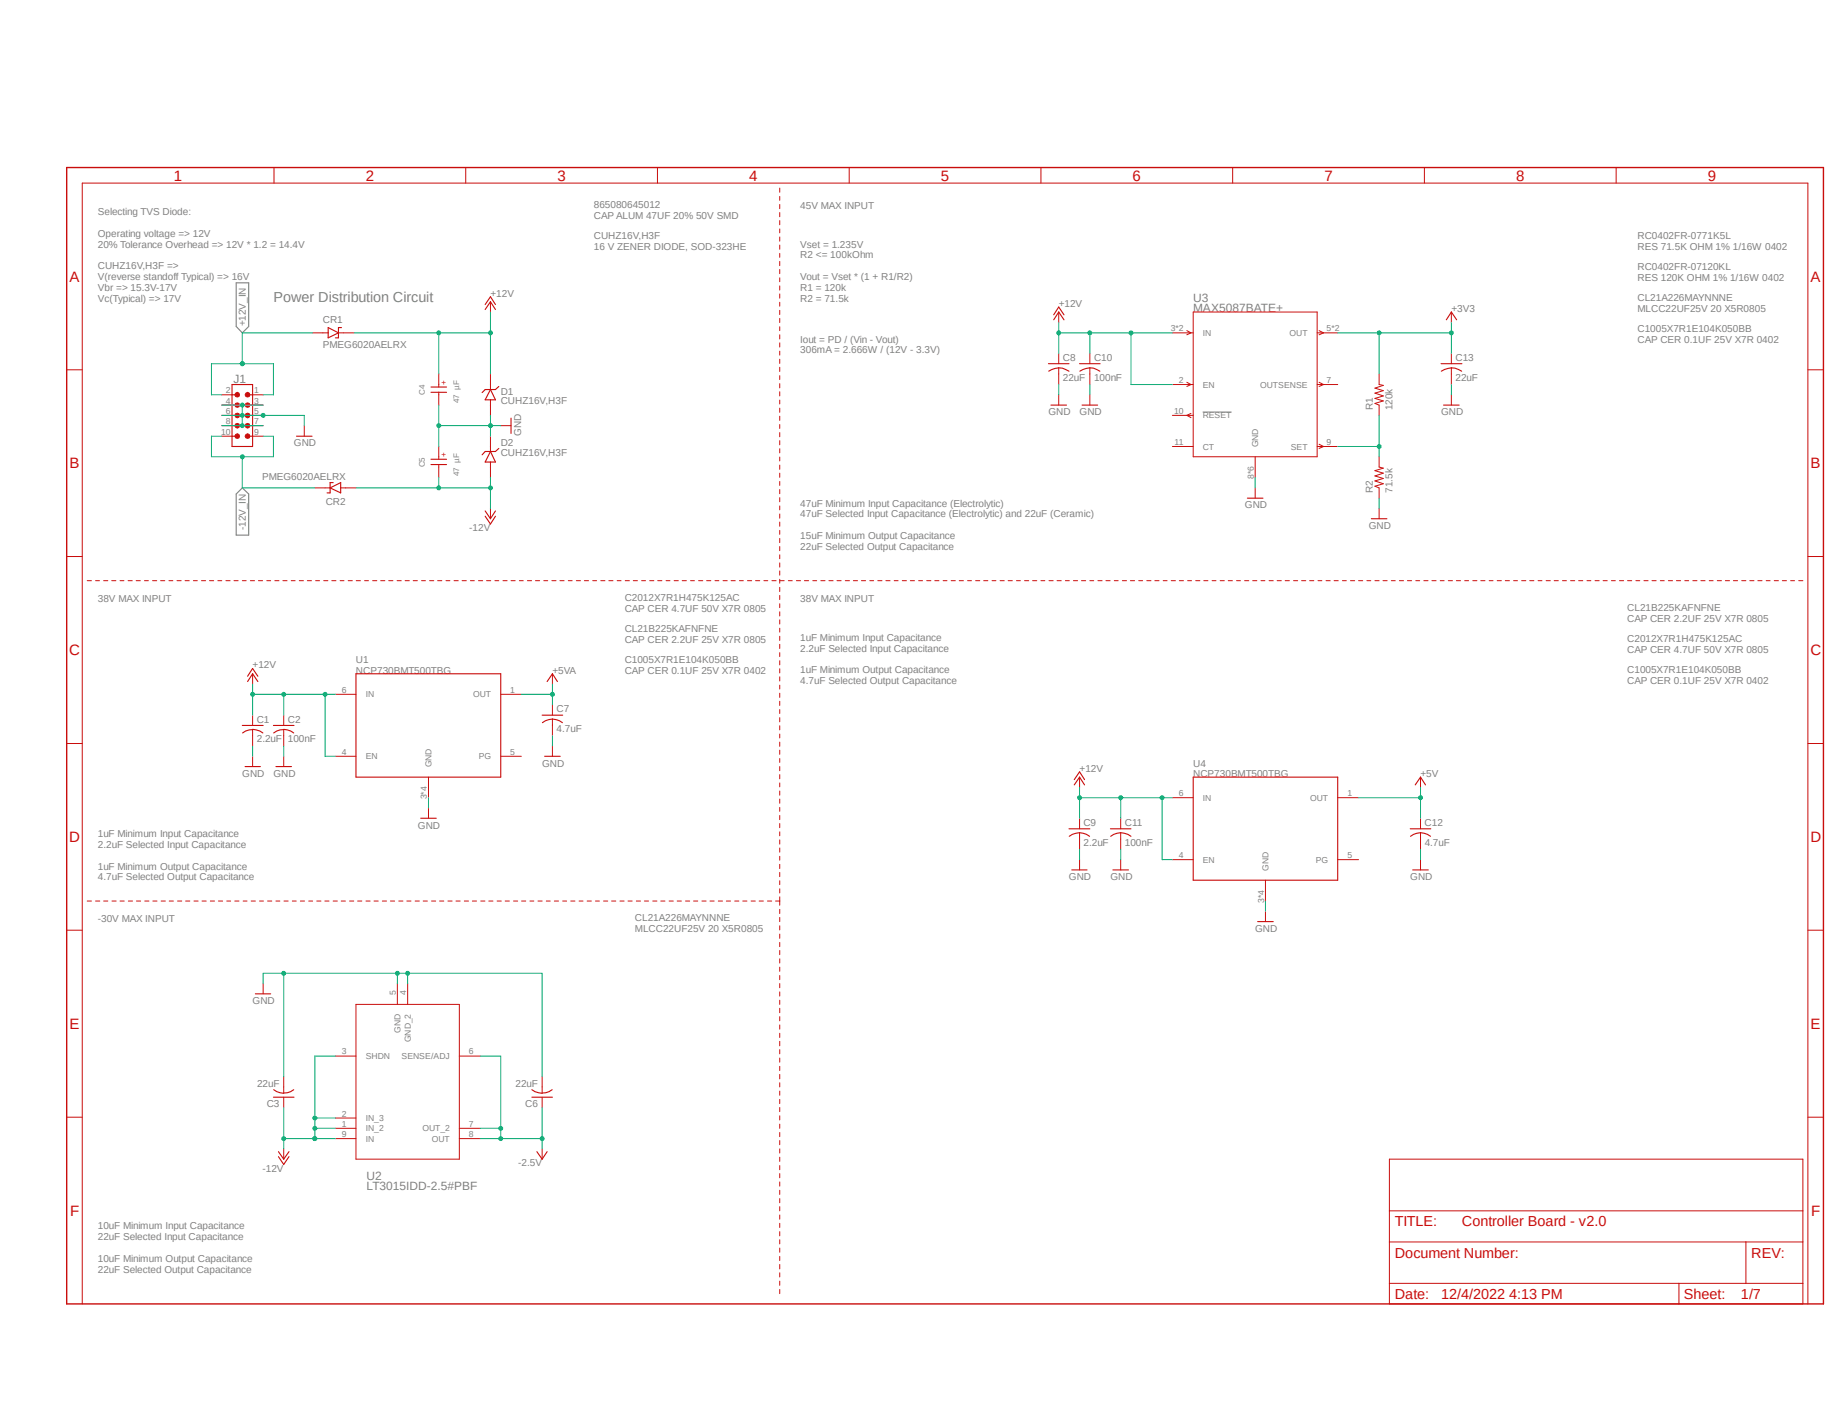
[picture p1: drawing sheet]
<svg xmlns="http://www.w3.org/2000/svg" width="279mm" height="216mm" viewBox="0 0 279 216" stroke-linecap="round" stroke-linejoin="round" font-family="sans-serif">
<path d="M9.8 25.3l268.2 173.8M278 25.3l-268.2 173.8" fill="none" stroke="#fff" stroke-width=".15"/>
<path d="M183.2 62.8h4.4" fill="none" stroke="#808080" stroke-width=".15"/>
<path d="M36 43.1h1.9v6.6l-1 1-.9-1zM36.9 74.3l1 1v6.2h-1.9v-6.2z" fill="none" stroke="#808080" stroke-width=".17"/>
<g fill="none" stroke="#c90d0c" stroke-width=".15">
<path d="M118.8 28.7v.6M118.8 29.9v.6M118.8 31.2v.6M118.8 32.4v.6M118.8 33.6v.6M118.8 34.9v.6M118.8 36.1v.6M118.8 37.3v.7M118.8 38.6v.6M118.8 39.8v.7M118.8 41.1v.6M118.8 42.3v.6"/>
<path d="M118.8 43.6v.6M118.8 44.8v.6M118.8 46.1v.6M118.8 47.3v.6M118.8 48.5v.6M118.8 49.8v.6M118.8 51v.6M118.8 52.2v.7M118.8 53.5v.6M118.8 54.7v.7M118.8 56v.6M118.8 57.2v.6"/>
<path d="M118.8 58.5v.6M118.8 59.7v.6M33.8 60.2h1.5M33.8 61.7h1.5M33.8 63.3h1.5M33.8 64.9h1.5M33.8 66.5h1.5M38.5 60.2h1.6M38.5 61.7h1.6M38.5 63.3h1.6M38.5 64.9h1.6M38.5 66.5h1.6"/>
<path d="M118.8 61v.6M118.8 62.2v.6M118.8 63.4v.7M118.8 64.7v.6M118.8 65.9v.6M118.8 67.1v.7M118.8 68.4v.6M118.8 69.6v.6M118.8 70.9v.6M118.8 72.1v.6M118.8 73.4v.6M118.8 74.6v.6"/>
<path d="M118.8 75.8v.7M118.8 77.1v.6M118.8 78.3v.7M118.8 79.5v.7M13.3 88.5h.6M14.6 88.5h.6M15.8 88.5h.6M17 88.5h.7M18.3 88.5h.6M19.5 88.5h.7M20.7 88.5h.7M22 88.5h.6"/>
<path d="M23.2 88.5h.7M24.5 88.5h.6M25.7 88.5h.6M27 88.5h.6M28.2 88.5h.6M29.5 88.5h.6M30.7 88.5h.6M31.9 88.5h.7M33.2 88.5h.6M34.4 88.5h.7M35.6 88.5h.7M36.9 88.5h.6"/>
<path d="M38.1 88.5h.7M39.4 88.5h.6M40.6 88.5h.6M41.9 88.5h.6M43.1 88.5h.6M44.4 88.5h.6M45.6 88.5h.6M46.8 88.5h.7M48.1 88.5h.6M49.3 88.5h.7M50.5 88.5h.7M51.8 88.5h.6"/>
<path d="M53 88.5h.7M54.3 88.5h.6M55.5 88.5h.6M56.8 88.5h.6M58 88.5h.6M59.2 88.5h.7M60.5 88.5h.6M61.7 88.5h.7M62.9 88.5h.7M64.2 88.5h.6M65.4 88.5h.7M66.7 88.5h.6"/>
<path d="M67.9 88.5h.6M69.2 88.5h.6M70.4 88.5h.6M71.7 88.5h.6M72.9 88.5h.6M74.1 88.5h.7M75.4 88.5h.6M76.6 88.5h.7M77.9 88.5h.6M79.1 88.5h.6M80.3 88.5h.7M81.6 88.5h.6"/>
<path d="M82.8 88.5h.6M84.1 88.5h.6M85.3 88.5h.6M86.6 88.5h.6M87.8 88.5h.6M89 88.5h.7M90.3 88.5h.6M91.5 88.5h.7M92.8 88.5h.6M94 88.5h.6M95.2 88.5h.7M96.5 88.5h.6"/>
<path d="M97.7 88.5h.6M99 88.5h.6M100.2 88.5h.6M101.5 88.5h.6M102.7 88.5h.6M103.9 88.5h.7M105.2 88.5h.6M106.4 88.5h.7M107.7 88.5h.6M108.9 88.5h.6M110.2 88.5h.6M111.4 88.5h.6"/>
<path d="M112.6 88.5h.6M113.9 88.5h.6M115.1 88.5h.6M116.4 88.5h.6M117.6 88.5h.6M118.8 80.8v.6M118.8 82v.7M118.8 83.3v.6M118.8 84.5v.6M118.8 85.8v.6M118.8 87v.6M118.8 88.3v.6"/>
<path d="M118.8 89.5v.6M118.8 90.7v.7M118.8 92v.6M118.8 93.2v.7M118.8 94.4v.7M118.8 95.7v.6M118.8 96.9v.7M118.8 98.2v.6M118.8 99.4v.6M118.8 88.5h.7M120.1 88.5h.6M121.3 88.5h.7"/>
<path d="M122.6 88.5h.6M123.8 88.5h.6M125.1 88.5h.6M126.3 88.5h.6M127.5 88.5h.6M128.8 88.5h.6M130 88.5h.6M131.2 88.5h.7M132.5 88.5h.6M133.7 88.5h.7M135 88.5h.6M136.2 88.5h.6"/>
<path d="M137.5 88.5h.6M138.7 88.5h.6M140 88.5h.5M141.2 88.5h.6M142.4 88.5h.6M143.7 88.5h.6M144.9 88.5h.6M146.1 88.5h.7M147.4 88.5h.6M148.6 88.5h.7M149.9 88.5h.6M151.1 88.5h.6"/>
<path d="M152.4 88.5h.6M153.6 88.5h.6M154.9 88.5h.5M156.1 88.5h.6M157.3 88.5h.6M158.6 88.5h.6M159.8 88.5h.6M161 88.5h.7M162.3 88.5h.6M163.5 88.5h.7M164.8 88.5h.6M166 88.5h.6"/>
<path d="M167.3 88.5h.6M168.5 88.5h.6M169.8 88.5h.5M171 88.5h.6M172.2 88.5h.6M173.5 88.5h.6M174.7 88.5h.6M175.9 88.5h.7M177.2 88.5h.6M178.4 88.5h.7M179.7 88.5h.6M180.9 88.5h.6"/>
<path d="M182.2 88.5h.6M183.4 88.5h.6M184.7 88.5h.6M185.9 88.5h.6M187.1 88.5h.6M188.4 88.5h.6M189.6 88.5h.6M190.8 88.5h.7M192.1 88.5h.6M193.3 88.5h.7M194.6 88.5h.6M195.8 88.5h.6"/>
<path d="M197.1 88.5h.6M198.3 88.5h.6M199.5 88.5h.7M200.8 88.5h.6M202 88.5h.6M203.2 88.5h.7M204.5 88.5h.6M205.7 88.5h.7M207 88.5h.6M208.2 88.5h.6M209.5 88.5h.6M210.7 88.5h.6"/>
<path d="M212 88.5h.6M213.2 88.5h.6M214.4 88.5h.7M215.7 88.5h.6M216.9 88.5h.7M218.1 88.5h.7M219.4 88.5h.6M220.6 88.5h.7M221.9 88.5h.6M223.1 88.5h.6M224.4 88.5h.6M225.6 88.5h.6"/>
<path d="M226.9 88.5h.6M228.1 88.5h.6M229.3 88.5h.7M230.6 88.5h.6M231.8 88.5h.7M233 88.5h.7M234.3 88.5h.6M235.5 88.5h.7M236.8 88.5h.6M238 88.5h.6M239.3 88.5h.6M240.5 88.5h.6"/>
<path d="M241.8 88.5h.6M243 88.5h.6M244.2 88.5h.7M245.5 88.5h.6M246.7 88.5h.7M247.9 88.5h.7M249.2 88.5h.6M250.4 88.5h.7M251.7 88.5h.6M252.9 88.5h.6M254.2 88.5h.6M255.4 88.5h.6"/>
<path d="M256.7 88.5h.6M257.9 88.5h.6M259.1 88.5h.7M260.4 88.5h.6M261.6 88.5h.7M262.8 88.5h.7M264.1 88.5h.6M265.3 88.5h.7M266.6 88.5h.6M267.8 88.5h.6M269.1 88.5h.6M270.3 88.5h.6"/>
<path d="M271.5 88.5h.7M272.8 88.5h.6M274 88.5h.7M118.8 100.7v.6M118.8 101.9v.6M118.8 103.1v.7M118.8 104.4v.6M118.8 105.6v.7M118.8 106.8v.7M118.8 108.1v.6M118.8 109.3v.7M118.8 110.6v.6"/>
<path d="M118.8 111.8v.6M118.8 113.1v.6M118.8 114.3v.6M118.8 115.6v.6M118.8 116.8v.6M118.8 118v.7M118.8 119.3v.6M13.3 137.3h.6M14.6 137.3h.6M15.8 137.3h.6M17.1 137.3h.6M18.3 137.3h.6"/>
<path d="M19.6 137.3h.6M20.8 137.3h.6M22.1 137.3h.6M23.3 137.3h.6M24.6 137.3h.6M25.8 137.3h.6M27.1 137.3h.6M28.3 137.3h.6M29.5 137.3h.7M30.8 137.3h.6M32 137.3h.7M33.3 137.3h.6"/>
<path d="M34.5 137.3h.6M35.8 137.3h.6M37 137.3h.6M38.3 137.3h.6M39.5 137.3h.6M40.8 137.3h.6M42 137.3h.6M43.3 137.3h.6M44.5 137.3h.6M45.8 137.3h.6M47 137.3h.6M48.3 137.3h.6"/>
<path d="M49.5 137.3h.6M50.8 137.3h.6M52 137.3h.6M53.3 137.3h.6M54.5 137.3h.6M55.8 137.3h.6M57 137.3h.6M58.3 137.3h.6M59.5 137.3h.6M60.7 137.3h.7M62 137.3h.6M63.2 137.3h.7"/>
<path d="M64.5 137.3h.6M65.7 137.3h.7M67 137.3h.6M68.2 137.3h.7M69.5 137.3h.6M70.7 137.3h.7M72 137.3h.6M73.2 137.3h.7M74.5 137.3h.6M75.7 137.3h.7M77 137.3h.6M78.2 137.3h.7"/>
<path d="M79.5 137.3h.6M80.7 137.3h.6M82 137.3h.6M83.2 137.3h.6M84.5 137.3h.6M85.7 137.3h.6M87 137.3h.6M88.2 137.3h.6M89.5 137.3h.6M90.7 137.3h.6M91.9 137.3h.7M93.2 137.3h.6"/>
<path d="M94.4 137.3h.7M95.7 137.3h.6M96.9 137.3h.7M98.2 137.3h.6M99.4 137.3h.7M100.7 137.3h.6M101.9 137.3h.7M103.2 137.3h.6M104.4 137.3h.7M105.7 137.3h.6M106.9 137.3h.7M108.2 137.3h.6"/>
<path d="M109.4 137.3h.7M110.7 137.3h.6M111.9 137.3h.7M113.2 137.3h.6M114.4 137.3h.7M115.7 137.3h.6M116.9 137.3h.7M118.2 137.3h.6M118.8 120.5v.7M118.8 121.8v.6M118.8 123v.6M118.8 124.2v.7"/>
<path d="M118.8 125.5v.6M118.8 126.7v.6M118.8 128v.6M118.8 129.2v.6M118.8 130.5v.6M118.8 131.7v.6M118.8 132.9v.7M118.8 134.2v.6M118.8 135.4v.7M118.8 136.7v1.2M118.8 138.6v.6M118.8 139.8v.6"/>
<path d="M118.8 141.1v.6M118.8 142.3v.7M118.8 143.6v.6M118.8 144.8v.7M118.8 146.1v.6M118.8 147.4v.6M118.8 148.6v.7M118.8 149.9v.6M118.8 151.1v.7M118.8 152.4v.6M118.8 153.6v.7M118.8 154.9v.6"/>
<path d="M118.8 156.2v.6M118.8 157.4v.7M118.8 158.7v.6M118.8 159.9v.7M118.8 161.2v.6M118.8 162.5v.6M118.8 163.7v.7M118.8 165v.6M118.8 166.2v.7M118.8 167.5v.6M118.8 168.7v.7M118.8 170v.6"/>
<path d="M118.8 171.3v.6M118.8 172.6v.6M118.8 173.8v.6M118.8 175v.7M118.8 176.3v.7M118.8 177.6v.6M118.8 178.8v.7M118.8 180.1v.6M118.8 181.4v.6M118.8 182.6v.7M118.8 183.9v.6M118.8 185.1v.7"/>
<path d="M118.8 186.4v.6M118.8 187.7v.6M118.8 188.9v.6M118.8 190.2v.6M118.8 191.4v.7M118.8 192.7v.6M118.8 193.9v.7M118.8 195.2v.6M118.8 196.5v.6"/>
</g>
<path d="M35.3 58.6h3.2v9.4h-3.2zM35.3 60.2h.9M35.3 61.7h.9M35.3 63.3h.9M35.3 64.9h.9M35.3 66.5h.9M37.7 60.2h.8M37.7 61.7h.8M37.7 63.3h.8M37.7 64.9h.8M37.7 66.5h.8" fill="none" stroke="#c90d0c" stroke-width=".17"/>
<circle cx="37.7" cy="60.1" r=".37" fill="#c90d0c"/>
<circle cx="37.7" cy="60.1" r=".37" fill="none" stroke="#c90d0c" stroke-width=".15"/>
<circle cx="36.1" cy="60.1" r=".37" fill="#c90d0c"/>
<circle cx="36.1" cy="60.1" r=".37" fill="none" stroke="#c90d0c" stroke-width=".15"/>
<circle cx="37.7" cy="61.7" r=".36" fill="#c90d0c"/>
<circle cx="37.7" cy="61.7" r=".36" fill="none" stroke="#c90d0c" stroke-width=".15"/>
<circle cx="36.1" cy="61.7" r=".36" fill="#c90d0c"/>
<circle cx="36.1" cy="61.7" r=".36" fill="none" stroke="#c90d0c" stroke-width=".15"/>
<circle cx="37.7" cy="63.3" r=".36" fill="#c90d0c"/>
<circle cx="37.7" cy="63.3" r=".36" fill="none" stroke="#c90d0c" stroke-width=".15"/>
<circle cx="36.1" cy="63.3" r=".36" fill="#c90d0c"/>
<circle cx="36.1" cy="63.3" r=".36" fill="none" stroke="#c90d0c" stroke-width=".15"/>
<circle cx="37.7" cy="64.9" r=".36" fill="#c90d0c"/>
<circle cx="37.7" cy="64.9" r=".36" fill="none" stroke="#c90d0c" stroke-width=".15"/>
<circle cx="36.1" cy="64.9" r=".36" fill="#c90d0c"/>
<circle cx="36.1" cy="64.9" r=".36" fill="none" stroke="#c90d0c" stroke-width=".15"/>
<circle cx="37.7" cy="66.5" r=".37" fill="#c90d0c"/>
<circle cx="37.7" cy="66.5" r=".37" fill="none" stroke="#c90d0c" stroke-width=".15"/>
<circle cx="36.1" cy="66.5" r=".37" fill="#c90d0c"/>
<g fill="none" stroke="#c90d0c" stroke-width=".15">
<path d="M41.7 25.5v2.4M71 25.5v2.4M100.2 25.5v2.4M129.4 25.5v2.4M158.6 25.5v2.4M187.8 25.5v2.4M217 25.5v2.4M246.2 25.5v2.4M10.2 56.3h2.3M47.6 50.7h2.4M51.6 50.7h2.3M66.8 57v2"/>
<path d="M66.8 59.7v2M74.7 46v1.5M74.7 57v2.4M161.3 47.5v1.6M161.3 53.8v1.6M161.3 56v2.6M166 53.8v1.6M166 56v2.6M178.6 58.6h3.2M178.6 50.7h3.2M180.8 58.3l.6 .3-.6 .3M180.8 50.4l.6 .3-.6 .3"/>
<path d="M181.8 47.5h18.9v22.1h-18.9zM200.7 58.6h3.1M200.7 50.7h3.1M201 50.4l.6 .3-.6 .3M201 58.3l.6 .3-.6 .3M210.1 57v1.6l.6 .1-1.2 .4 1.2 .4-1.2 .4 1.2 .4-1.2 .4 1.2 .4-1.2 .4 .6 .2v1.6M221.1 47.5v1.6M221.1 53.8v1.6M221.1 56v2.6M275.4 56.3h2.4M46.4 64.9v1.6M48 74.3h2.3"/>
<path d="M51.9 74.3h2.3M66.8 68v2M66.8 70.8v1.9M74.7 60.9v2.4M74.7 66.5v2.3M74.7 70.4v2.3M74.7 77.5v1.5M76.3 64.9h1.6M161.3 60.2v1.5M166 60.2v1.5M178.6 68h3.2M178.6 63.3h3.2"/>
<path d="M181.4 63l-.6 .3 .6 .3M191.2 69.6v3.1M191.2 74.3v1.6M200.7 68h3.1M201 67.7l.6 .3-.6 .3M210.1 69.6v1.6l.6 .1-1.2 .4 1.2 .4-1.2 .4 1.2 .4-1.2 .4 1.2 .4-1.2 .4 .6 .2v1.6M210.1 77.5v1.5M221.1 60.2v1.5M10.2 84.8h2.3M275.4 84.8h2.4M10.2 113.3h2.3M38.5 102.7v1.5"/>
<path d="M38.5 109v1.5M38.5 111.2v2.5M38.5 115.2v1.6M43.2 109v1.5M43.2 111.2v2.5M43.2 115.2v1.6M51.1 115.2h3.1M51.1 105.8h3.1M65.3 118.4v3.1M76.3 115.2h3.1M76.3 105.8h3.1M84.2 102.7v1.5"/>
<path d="M84.2 107.4v1.6M84.2 109.6v2.5M84.2 113.7v1.5M164.5 118.4v1.6M216.4 118.4v1.6M275.4 113.3h2.4M65.3 123.1v1.6M164.5 124.7v1.6M164.5 126.9v2.5M164.5 131v1.5M170.7 124.7v1.6M170.7 126.9v2.5"/>
<path d="M170.7 131v1.5M178.6 131h3.2M178.6 121.5h3.2M192.8 134.1v3.2M192.8 138.9v1.5M203.8 131h3.2M203.8 121.5h3.2M216.4 124.7v1.6M216.4 126.9v2.5M216.4 131v1.5M10.2 141.7h2.3M40.1 149.9v1.5"/>
<path d="M54.2 153h15.8v23.6h-15.8zM60.5 149.9v3.1M62.1 149.9v3.1M275.4 141.7h2.4M10.2 170.2h2.3M43.2 164v2.5M43.2 167.2v1.6M43.2 175v1.6M51.1 171.9h3.1M51.1 170.3h3.1M51.1 160.9h3.1M51.1 173.5h3.1"/>
<path d="M70 171.9h3.2M70 160.9h3.2M70 173.5h3.2M82.6 164v2.5M82.6 167.2v1.6M82.6 175v1.6M211.7 176.6h63v22.1h-63zM275.4 170.2h2.4M12.5 198.7v-170.8h262.9v170.8M211.7 189.2h63M211.7 195.5h63M211.7 184.5h63"/>
<path d="M255.8 195.5v3.2M266 189.2v6.3"/>
<circle cx="36.1" cy="66.5" r=".37"/>
</g>
<g fill="none" stroke="#c90d0c" stroke-width=".17">
<path d="M50 49.9l1.6 .8-1.6 .8zM52 49.9h-.4v1.6h-.5M65.7 59h2.3M65.7 59.8h2.3M73.9 47.2l.8-1.2 .8 1.2M73.9 46.4l.8-1.2 .8 1.2M74.7 59.4l.8 1.5h-1.6zM76 58.9l-.5 .5h-1.6l-.5 .4M159.7 55.4h3.2M159.8 56.6a2.6 2.6 0 0 1 3.1 0M160.5 48.7l.8-1.2 .8 1.2M160.5 48l.8-1.2 .8 1.2"/>
<path d="M164.5 55.4h3.1M164.5 56.6a2.54 2.54 0 0 1 3.1 0M219.5 55.4h3.2M219.6 56.6a2.6 2.6 0 0 1 3.1 0M220.3 48.7l.8-1.2 .8 1.2M45.2 66.5h2.3M50.3 74.3l1.6-.8v1.6zM50.8 73.5h-.5v1.6h-.5M65.7 70h2.3M65.7 70.8h2.3M73.9 77.9l.8 1.1 .8-1.1M73.9 78.7l.8 1.1 .8-1.1"/>
<path d="M74.7 68.8l.8 1.6h-1.6zM76 68.3l-.5 .5h-1.6l-.5 .5M77.9 63.7v2.3M160.1 61.7h2.4M164.8 61.7h2.4M190 75.9h2.4M208.9 79h2.4M219.9 61.7h2.4M36.9 110.5h3.2M37.3 116.8h2.4M37.7 103.8l.8-1.1 .8 1.1M37.7 103l.8-1.1 .8 1.1"/>
<path d="M38.5 111.1l1.1 .3 .4 .3M38.5 111.2l-1.1 .2-.4 .3M41.7 110.5h3.1M42 116.8h2.4M43.2 111.1l1.1 .3 .4 .3M43.2 111.2l-1 .2-.5 .3M54.2 102.7h22.1v15.7h-22.1zM82.6 109h3.1M82.6 110.1a2.39 2.39 0 0 1 3.1 0M83 115.2h2.3M83.4 103.8l.8-1.1 .7 1.1M163.7 119.6l.8-1.2 .7 1.2"/>
<path d="M163.7 118.8l.8-1.2 .7 1.2M181.8 118.4h22v15.7h-22zM215.6 119.6l.8-1.2 .8 1.2M64.1 124.7h2.4M162.9 126.3h3.1M162.9 127.4a2.44 2.44 0 0 1 3.1 0M163.3 132.5h2.3M169.2 126.3h3.1M169.2 127.4a2.44 2.44 0 0 1 3.1 0M169.5 132.5h2.4M214.8 126.3h3.2M214.9 127.4a2.39 2.39 0 0 1 3 0"/>
<path d="M215.2 132.5h2.4M38.9 151.4h2.3M191.6 140.4h2.4M41.7 167.2h3.1M41.7 166l.5 .3 1 .3M42.4 175.5l.8 1.1 .8-1.1M42.4 176.2l.8 1.2 .8-1.2M44.7 166l-.9 .5h-.6M81 166l.5 .3 1.1 .3M81 167.2h3.2M81.8 175.5l.8 1.1 .8-1.1M84.1 166l-1 .5h-.5"/>
</g>
<path d="M10.2 25.5h267.6v173.2h-267.6z" fill="none" stroke="#c90d0c" stroke-width=".21"/>
<path d="M38.5 113.7v1.5M84.2 112.1v1.6M170.7 129.4v1.6M43.2 148.3v15.7M60.5 148.3h-20.4v1.6" fill="none" stroke="#0dab76" stroke-width=".15"/>
<circle cx="43.2" cy="148.3" r=".3" fill="#0dab76"/>
<g fill="none" stroke="#0dab76" stroke-width=".15">
<path d="M62.1 148.3h-1.6v1.6"/>
<circle cx="43.2" cy="148.3" r=".3"/>
</g>
<circle cx="60.5" cy="148.3" r=".3" fill="#0dab76"/>
<g fill="none" stroke="#0dab76" stroke-width=".15">
<path d="M62.1 149.9v-1.6h20.5v15.7"/>
<circle cx="60.5" cy="148.3" r=".3"/>
</g>
<circle cx="62.1" cy="148.3" r=".3" fill="#0dab76"/>
<g fill="none" stroke="#0dab76" stroke-width=".15">
<path d="M66.8 61.7v6.3M66.8 64.9h7.9M74.7 63.3v3.2"/>
<circle cx="62.1" cy="148.3" r=".3"/>
</g>
<circle cx="66.8" cy="64.9" r=".3" fill="#0dab76"/>
<circle cx="66.8" cy="64.9" r=".3" fill="none" stroke="#0dab76" stroke-width=".15"/>
<circle cx="74.7" cy="64.9" r=".3" fill="#0dab76"/>
<g fill="none" stroke="#0dab76" stroke-width=".15">
<path d="M161.3 58.6v1.6M221.1 58.6v1.6M33.8 63.3h6.3M33.8 61.7h6.3M36.9 61.7v1.6M74.7 64.9h1.6M191.2 72.7v1.6M210.1 75.9v1.6M43.2 113.7v1.5M65.3 121.5v1.6M164.5 129.4v1.6M192.8 137.3v1.6"/>
<path d="M216.4 129.4v1.6"/>
<circle cx="74.7" cy="64.9" r=".3"/>
</g>
<circle cx="36.9" cy="61.7" r=".3" fill="#0dab76"/>
<circle cx="36.9" cy="61.7" r=".3" fill="none" stroke="#0dab76" stroke-width=".15"/>
<circle cx="36.9" cy="63.3" r=".3" fill="#0dab76"/>
<g fill="none" stroke="#0dab76" stroke-width=".15">
<path d="M33.8 64.9h6.3M36.9 63.3v1.6"/>
<circle cx="36.9" cy="63.3" r=".3"/>
</g>
<circle cx="36.9" cy="64.9" r=".3" fill="#0dab76"/>
<g fill="none" stroke="#0dab76" stroke-width=".15">
<path d="M40.1 63.3h6.3"/>
<circle cx="36.9" cy="64.9" r=".3"/>
</g>
<circle cx="40.1" cy="63.3" r=".3" fill="#0dab76"/>
<g fill="none" stroke="#0dab76" stroke-width=".15">
<path d="M166 58.6v1.6M178.6 50.7h-6.3v7.9h6.3M46.4 63.3v1.6"/>
<circle cx="40.1" cy="63.3" r=".3"/>
</g>
<circle cx="172.3" cy="50.7" r=".3" fill="#0dab76"/>
<g fill="none" stroke="#0dab76" stroke-width=".15">
<path d="M161.3 50.7h4.7"/>
<circle cx="172.3" cy="50.7" r=".3"/>
</g>
<circle cx="161.3" cy="50.7" r=".3" fill="#0dab76"/>
<g fill="none" stroke="#0dab76" stroke-width=".15">
<path d="M161.3 49.1v4.7M172.3 50.7h-6.3v3.1"/>
<circle cx="161.3" cy="50.7" r=".3"/>
</g>
<circle cx="166" cy="50.7" r=".3" fill="#0dab76"/>
<g fill="none" stroke="#0dab76" stroke-width=".15">
<path d="M164.5 121.5v3.2"/>
<circle cx="166" cy="50.7" r=".3"/>
</g>
<circle cx="164.5" cy="121.5" r=".3" fill="#0dab76"/>
<g fill="none" stroke="#0dab76" stroke-width=".15">
<path d="M164.5 120v1.5h6.2v3.2"/>
<circle cx="164.5" cy="121.5" r=".3"/>
</g>
<circle cx="170.7" cy="121.5" r=".3" fill="#0dab76"/>
<g fill="none" stroke="#0dab76" stroke-width=".15">
<path d="M170.7 121.5h7.9M177 121.5v9.5h1.6"/>
<circle cx="170.7" cy="121.5" r=".3"/>
</g>
<circle cx="177" cy="121.5" r=".3" fill="#0dab76"/>
<g fill="none" stroke="#0dab76" stroke-width=".15">
<path d="M51.1 105.8h-1.6v9.4h1.6"/>
<circle cx="177" cy="121.5" r=".3"/>
</g>
<circle cx="49.5" cy="105.8" r=".3" fill="#0dab76"/>
<g fill="none" stroke="#0dab76" stroke-width=".15">
<path d="M49.5 105.8h-6.3v3.2"/>
<circle cx="49.5" cy="105.8" r=".3"/>
</g>
<circle cx="43.2" cy="105.8" r=".3" fill="#0dab76"/>
<g fill="none" stroke="#0dab76" stroke-width=".15">
<path d="M38.5 105.8h4.7"/>
<circle cx="43.2" cy="105.8" r=".3"/>
</g>
<circle cx="38.5" cy="105.8" r=".3" fill="#0dab76"/>
<g fill="none" stroke="#0dab76" stroke-width=".15">
<path d="M66.8 57v-6.3h7.9v6.3M38.5 104.2v4.8"/>
<circle cx="38.5" cy="105.8" r=".3"/>
</g>
<circle cx="66.8" cy="50.7" r=".3" fill="#0dab76"/>
<g fill="none" stroke="#0dab76" stroke-width=".15">
<path d="M53.9 50.7h12.9M74.7 47.5v3.2"/>
<circle cx="66.8" cy="50.7" r=".3"/>
</g>
<circle cx="74.7" cy="50.7" r=".3" fill="#0dab76"/>
<g fill="none" stroke="#0dab76" stroke-width=".15">
<path d="M43.2 168.8v4.7"/>
<circle cx="74.7" cy="50.7" r=".3"/>
</g>
<circle cx="43.2" cy="173.5" r=".3" fill="#0dab76"/>
<g fill="none" stroke="#0dab76" stroke-width=".15">
<path d="M43.2 173.5v1.5M51.1 160.9h-3.1v9.4h3.1"/>
<circle cx="43.2" cy="173.5" r=".3"/>
</g>
<circle cx="48" cy="170.3" r=".3" fill="#0dab76"/>
<g fill="none" stroke="#0dab76" stroke-width=".15">
<path d="M48 170.3v1.6h3.1"/>
<circle cx="48" cy="170.3" r=".3"/>
</g>
<circle cx="48" cy="171.9" r=".3" fill="#0dab76"/>
<g fill="none" stroke="#0dab76" stroke-width=".15">
<path d="M48 171.9v1.6h3.1"/>
<circle cx="48" cy="171.9" r=".3"/>
</g>
<circle cx="48" cy="173.5" r=".3" fill="#0dab76"/>
<circle cx="48" cy="173.5" r=".3" fill="none" stroke="#0dab76" stroke-width=".15"/>
<circle cx="48" cy="173.5" r=".3" fill="#0dab76"/>
<g fill="none" stroke="#0dab76" stroke-width=".15">
<path d="M66.8 72.7v1.6h7.9M74.7 72.7v4.8M43.2 173.5h4.8"/>
<circle cx="48" cy="173.5" r=".3"/>
</g>
<circle cx="74.7" cy="74.3" r=".3" fill="#0dab76"/>
<g fill="none" stroke="#0dab76" stroke-width=".15">
<path d="M54.2 74.3h12.6"/>
<circle cx="74.7" cy="74.3" r=".3"/>
</g>
<circle cx="66.8" cy="74.3" r=".3" fill="#0dab76"/>
<g fill="none" stroke="#0dab76" stroke-width=".15">
<path d="M203.8 50.7h17.3M221.1 49.1v4.7"/>
<circle cx="66.8" cy="74.3" r=".3"/>
</g>
<circle cx="221.1" cy="50.7" r=".3" fill="#0dab76"/>
<g fill="none" stroke="#0dab76" stroke-width=".15">
<path d="M210.1 50.7v6.3"/>
<circle cx="221.1" cy="50.7" r=".3"/>
</g>
<circle cx="210.1" cy="50.7" r=".3" fill="#0dab76"/>
<g fill="none" stroke="#0dab76" stroke-width=".15">
<path d="M216.4 120v4.7M207 121.5h9.4"/>
<circle cx="210.1" cy="50.7" r=".3"/>
</g>
<circle cx="216.4" cy="121.5" r=".3" fill="#0dab76"/>
<g fill="none" stroke="#0dab76" stroke-width=".15">
<path d="M203.8 68h6.3M210.1 63.3v6.3"/>
<circle cx="216.4" cy="121.5" r=".3"/>
</g>
<circle cx="210.1" cy="68" r=".3" fill="#0dab76"/>
<circle cx="210.1" cy="68" r=".3" fill="none" stroke="#0dab76" stroke-width=".15"/>
<circle cx="36.9" cy="69.6" r=".3" fill="#0dab76"/>
<g fill="none" stroke="#0dab76" stroke-width=".15">
<path d="M36.9 55.4h4.8v4.8h-1.6M33.8 66.5h-1.6v3.1h9.5v-3.1h-1.6M36.9 69.6v4.7h11.1"/>
<circle cx="36.9" cy="69.6" r=".3"/>
</g>
<circle cx="36.9" cy="55.4" r=".3" fill="#0dab76"/>
<circle cx="36.9" cy="55.4" r=".3" fill="none" stroke="#0dab76" stroke-width=".15"/>
<circle cx="36.9" cy="55.4" r=".3" fill="#0dab76"/>
<g fill="none" stroke="#0dab76" stroke-width=".15">
<path d="M47.6 50.7h-10.7v4.7h-4.7v4.8h1.6M79.4 105.8h4.8M84.2 104.2v3.2"/>
<circle cx="36.9" cy="55.4" r=".3"/>
</g>
<circle cx="84.2" cy="105.8" r=".3" fill="#0dab76"/>
<g fill="none" stroke="#0dab76" stroke-width=".15">
<path d="M73.2 160.9h3.1v12.6h-3.1M73.2 171.9h3.1"/>
<circle cx="84.2" cy="105.8" r=".3"/>
</g>
<circle cx="76.3" cy="171.9" r=".3" fill="#0dab76"/>
<g fill="none" stroke="#0dab76" stroke-width=".15">
<path d="M76.3 173.5h6.3"/>
<circle cx="76.3" cy="171.9" r=".3"/>
</g>
<circle cx="76.3" cy="173.5" r=".3" fill="#0dab76"/>
<g fill="none" stroke="#0dab76" stroke-width=".15">
<path d="M82.6 168.8v6.2"/>
<circle cx="76.3" cy="173.5" r=".3"/>
</g>
<circle cx="82.6" cy="173.5" r=".3" fill="#0dab76"/>
<circle cx="82.6" cy="173.5" r=".3" fill="none" stroke="#0dab76" stroke-width=".15"/>
<g font-size="2.3" fill="#c90d0c">
<text x="26.5" y="27.5">1</text>
<text x="55.7" y="27.5">2</text>
<text x="84.9" y="27.5">3</text>
<text x="114.1" y="27.5">4</text>
<text x="143.3" y="27.5">5</text>
<text x="172.5" y="27.5">6</text>
<text x="201.8" y="27.5">7</text>
<text x="231" y="27.5">8</text>
<text x="260.2" y="27.5">9</text>
<text x="10.6" y="42.9">A</text>
<text x="275.8" y="42.9">A</text>
<text x="10.6" y="71.4">B</text>
<text x="275.8" y="71.4">B</text>
<text x="10.5" y="99.9">C</text>
<text x="275.8" y="99.9">C</text>
<text x="10.5" y="128.3">D</text>
<text x="275.8" y="128.3">D</text>
<text x="10.6" y="156.8">E</text>
<text x="275.8" y="156.8">E</text>
<text x="10.7" y="185.2">F</text>
<text x="275.9" y="185.2">F</text>
</g>
<text font-size="2.2" fill="#808080" x="41.7" y="46">Power Distribution Circuit</text>
<g font-size="2.2" fill="#c90d0c">
<text x="212.5" y="186.9">TITLE:</text>
<text x="212.5" y="191.6">Document Number:</text>
<text x="222.7" y="186.9">Controller Board - v2.0</text>
<text x="266.8" y="191.6">REV:</text>
<text x="212.5" y="197.9">Date:</text>
<text x="219.5" y="197.9">12/4/2022 4:13 PM</text>
<text x="256.5" y="197.9">Sheet:</text>
<text x="265.2" y="197.9">1/7</text>
</g>
<g font-size="1.8" fill="#808080">
<text x="181.8" y="47.5">MAX5087BATE+</text>
<text x="181.8" y="46">U3</text>
<text x="35.6" y="58.4">J1</text>
<text x="55.8" y="179.8">U2</text>
<text x="55.8" y="181.4">LT3015IDD-2.5#PBF</text>
</g>
<g font-size="1.5" fill="#808080">
<text x="14.9" y="32.8">Selecting TVS Diode:</text>
<text x="90.5" y="31.8">865080645012</text>
<text x="90.5" y="33.4">CAP ALUM 47UF 20% 50V SMD</text>
<text x="121.9" y="31.8">45V MAX INPUT</text>
<text x="14.9" y="36.1">Operating voltage =&gt; 12V</text>
<text x="14.9" y="37.7">20% Tolerance Overhead =&gt; 12V * 1.2 = 14.4V</text>
<text x="14.9" y="41">CUHZ16V,H3F =&gt;</text>
<text x="90.5" y="36.4">CUHZ16V,H3F</text>
<text x="90.5" y="38.1">16 V ZENER DIODE, SOD-323HE</text>
<text x="121.9" y="37.7">Vset = 1.235V</text>
<text x="121.9" y="39.4">R2 &lt;= 100kOhm</text>
<text x="249.5" y="36.4">RC0402FR-0771K5L</text>
<text x="249.5" y="38.1">RES 71.5K OHM 1% 1/16W 0402</text>
<text x="249.5" y="41.2">RC0402FR-07120KL</text>
<text x="14.9" y="42.7">V(reverse standoff Typical) =&gt; 16V</text>
<text x="14.9" y="44.3">Vbr =&gt; 15.3V-17V</text>
<text x="14.9" y="46">Vc(Typical) =&gt; 17V</text>
<text x="74.7" y="45.2">+12V</text>
<text x="121.9" y="42.7">Vout = Vset * (1 + R1/R2)</text>
<text x="121.9" y="44.3">R1 = 120k</text>
<text x="121.9" y="46">R2 = 71.5k</text>
<text x="161.3" y="46.8">+12V</text>
<text x="221.1" y="47.5">+3V3</text>
<text x="249.5" y="45.9">CL21A226MAYNNNE</text>
<text x="249.5" y="47.5">MLCC22UF25V 20 X5R0805</text>
<text x="249.5" y="42.8">RES 120K OHM 1% 1/16W 0402</text>
<text x="37.5" y="49.7" transform="rotate(-90 37.5 49.7)">+12V_IN</text>
<text x="49.2" y="53.1">PMEG6020AELRX</text>
<text x="49.2" y="49.1">CR1</text>
<text x="121.9" y="52.2">Iout = PD / (Vin - Vout)</text>
<text x="121.9" y="53.8">306mA = 2.666W / (12V - 3.3V)</text>
<text x="249.5" y="50.6">C1005X7R1E104K050BB</text>
<text x="249.5" y="52.3">CAP CER 0.1UF 25V X7R 0402</text>
<text x="161.9" y="58">22uF</text>
<text x="161.9" y="55">C8</text>
<text x="166.7" y="58">100nF</text>
<text x="166.7" y="55">C10</text>
<text x="221.7" y="58">22uF</text>
<text x="221.7" y="55">C13</text>
<text x="76.3" y="61.6">CUHZ16V,H3F</text>
<text x="76.3" y="60.2">D1</text>
<text x="159.7" y="63.3">GND</text>
<text x="164.5" y="63.3">GND</text>
<text x="209.2" y="62.5" transform="rotate(-90 209.2 62.5)">R1</text>
<text x="212.1" y="62.5" transform="rotate(-90 212.1 62.5)">120k</text>
<text x="219.5" y="63.3">GND</text>
<text x="44.8" y="68">GND</text>
<text x="76.3" y="69.4">CUHZ16V,H3F</text>
<text x="76.3" y="68">D2</text>
<text x="79.4" y="66.5" transform="rotate(-90 79.4 66.5)">GND</text>
<text x="39.9" y="73.1">PMEG6020AELRX</text>
<text x="49.6" y="77">CR2</text>
<text x="121.9" y="77.2">47uF Minimum Input Capacitance (Electrolytic)</text>
<text x="189.7" y="77.5">GND</text>
<text x="209.2" y="75.1" transform="rotate(-90 209.2 75.1)">R2</text>
<text x="212.1" y="75.1" transform="rotate(-90 212.1 75.1)">71.5k</text>
<text x="37.5" y="80.8" transform="rotate(-90 37.5 80.8)">-12V_IN</text>
<text x="71.5" y="80.9">-12V</text>
<text x="121.9" y="78.8">47uF Selected Input Capacitance (Electrolytic) and 22uF (Ceramic)</text>
<text x="121.9" y="82.1">15uF Minimum Output Capacitance</text>
<text x="121.9" y="83.8">22uF Selected Output Capacitance</text>
<text x="208.5" y="80.6">GND</text>
<text x="14.9" y="91.7">38V MAX INPUT</text>
<text x="95.2" y="91.6">C2012X7R1H475K125AC</text>
<text x="95.2" y="93.2">CAP CER 4.7UF 50V X7R 0805</text>
<text x="121.9" y="91.7">38V MAX INPUT</text>
<text x="247.9" y="93.1">CL21B225KAFNFNE</text>
<text x="247.9" y="94.8">CAP CER 2.2UF 25V X7R 0805</text>
<text x="38.5" y="101.9">+12V</text>
<text x="54.2" y="101.1">U1</text>
<text x="95.2" y="96.3">CL21B225KAFNFNE</text>
<text x="95.2" y="97.9">CAP CER 2.2UF 25V X7R 0805</text>
<text x="95.2" y="101">C1005X7R1E104K050BB</text>
<text x="121.9" y="97.6">1uF Minimum Input Capacitance</text>
<text x="121.9" y="99.3">2.2uF Selected Input Capacitance</text>
<text x="247.9" y="97.8">C2012X7R1H475K125AC</text>
<text x="247.9" y="99.5">CAP CER 4.7UF 50V X7R 0805</text>
<text x="54.2" y="102.7">NCP730BMT500TBG</text>
<text x="84.2" y="102.7">+5VA</text>
<text x="95.2" y="102.7">CAP CER 0.1UF 25V X7R 0402</text>
<text x="121.9" y="102.6">1uF Minimum Output Capacitance</text>
<text x="121.9" y="104.2">4.7uF Selected Output Capacitance</text>
<text x="247.9" y="102.6">C1005X7R1E104K050BB</text>
<text x="247.9" y="104.2">CAP CER 0.1UF 25V X7R 0402</text>
<text x="39.1" y="113.1">2.2uF 100nF</text>
<text x="39.1" y="110.1">C1</text>
<text x="43.9" y="110.1">C2</text>
<text x="84.8" y="111.5">4.7uF</text>
<text x="84.8" y="108.5">C7</text>
<text x="36.9" y="118.4">GND</text>
<text x="41.7" y="118.4">GND</text>
<text x="82.6" y="116.8">GND</text>
<text x="164.5" y="117.6">+12V</text>
<text x="181.8" y="118.4">NCP730BMT500TBG</text>
<text x="181.8" y="116.8">U4</text>
<text x="216.4" y="118.4">+5V</text>
<text x="165.1" y="125.9">C9</text>
<text x="171.4" y="125.9">C11</text>
<text x="217" y="125.9">C12</text>
<text x="14.9" y="127.5">1uF Minimum Input Capacitance</text>
<text x="14.9" y="129.2">2.2uF Selected Input Capacitance</text>
<text x="63.7" y="126.3">GND</text>
<text x="165.1" y="128.9">2.2uF</text>
<text x="171.4" y="128.9">100nF</text>
<text x="217" y="128.9">4.7uF</text>
<text x="14.9" y="132.5">1uF Minimum Output Capacitance</text>
<text x="14.9" y="134.2">4.7uF Selected Output Capacitance</text>
<text x="162.9" y="134.2">GND</text>
<text x="169.2" y="134.2">GND</text>
<text x="214.8" y="134.2">GND</text>
<text x="14.9" y="140.4">-30V MAX INPUT</text>
<text x="96.7" y="140.3">CL21A226MAYNNNE</text>
<text x="96.7" y="142">MLCC22UF25V 20 X5R0805</text>
<text x="191.2" y="142">GND</text>
<text x="38.5" y="153">GND</text>
<text x="39.2" y="165.7">22uF</text>
<text x="78.5" y="165.7">22uF</text>
<text x="40.6" y="168.7">C3</text>
<text x="80" y="168.7">C6</text>
<text x="40" y="178.5">-12V</text>
<text x="79" y="177.7">-2.5V</text>
<text x="14.9" y="187.3">10uF Minimum Input Capacitance</text>
<text x="14.9" y="189">22uF Selected Input Capacitance</text>
<text x="14.9" y="192.3">10uF Minimum Output Capacitance</text>
<text x="14.9" y="193.9">22uF Selected Output Capacitance</text>
</g>
<g font-size="1.3" fill="#808080">
<text x="178.4" y="50.5">3*2</text>
<text x="183.2" y="51.2">IN</text>
<text x="196.5" y="51.2">OUT</text>
<text x="202.1" y="50.5">5*2</text>
<text x="34.4" y="59.9">2</text>
<text x="38.7" y="59.9">1</text>
<text x="179.6" y="58.4">2</text>
<text x="183.2" y="59.1">EN</text>
<text x="192" y="59.1">OUTSENSE</text>
<text x="202.1" y="58.4">7</text>
<text x="34.4" y="61.5">4</text>
<text x="34.4" y="63.1">6</text>
<text x="34.4" y="64.6">8</text>
<text x="38.7" y="61.5">3</text>
<text x="38.7" y="63.1">5</text>
<text x="38.7" y="64.6">7</text>
<text x="178.9" y="63.1">10</text>
<text x="183.2" y="63.8">RESET</text>
<text x="33.7" y="66.2">10</text>
<text x="38.7" y="66.2">9</text>
<text x="178.9" y="67.8">11</text>
<text x="183.2" y="68.5">CT</text>
<text x="191.7" y="68.2" transform="rotate(-90 191.7 68.2)">GND</text>
<text x="196.6" y="68.5">SET</text>
<text x="202.1" y="67.8">9</text>
<text x="191" y="73" transform="rotate(-90 191 73)">8*6</text>
<text x="52.1" y="105.6">6</text>
<text x="55.7" y="106.3">IN</text>
<text x="72.1" y="106.3">OUT</text>
<text x="77.7" y="105.6">1</text>
<text x="52.1" y="115">4</text>
<text x="55.7" y="115.7">EN</text>
<text x="65.7" y="116.9" transform="rotate(-90 65.7 116.9)">GND</text>
<text x="72.9" y="115.7">PG</text>
<text x="77.7" y="115">5</text>
<text x="65" y="121.8" transform="rotate(-90 65 121.8)">3*4</text>
<text x="179.6" y="121.3">6</text>
<text x="183.2" y="122">IN</text>
<text x="199.6" y="122">OUT</text>
<text x="205.3" y="121.3">1</text>
<text x="179.6" y="130.8">4</text>
<text x="183.2" y="131.4">EN</text>
<text x="200.5" y="131.4">PG</text>
<text x="205.3" y="130.8">5</text>
<text x="192.6" y="137.5" transform="rotate(-90 192.6 137.5)">3*4</text>
<text x="193.3" y="132.7" transform="rotate(-90 193.3 132.7)">GND</text>
<text x="60.3" y="151.6" transform="rotate(-90 60.3 151.6)">5</text>
<text x="61.9" y="151.6" transform="rotate(-90 61.9 151.6)">4</text>
<text x="52.1" y="160.7">3</text>
<text x="55.7" y="161.4">SHDN</text>
<text x="61" y="157.4" transform="rotate(-90 61 157.4)">GND</text>
<text x="61.2" y="161.3">SENSE/ADJ</text>
<text x="62.6" y="158.8" transform="rotate(-90 62.6 158.8)">GND_2</text>
<text x="71.4" y="160.7">6</text>
<text x="52.1" y="171.7">1</text>
<text x="52.1" y="170.1">2</text>
<text x="52.1" y="173.3">9</text>
<text x="55.7" y="172.4">IN_2</text>
<text x="55.7" y="170.8">IN_3</text>
<text x="55.7" y="174">IN</text>
<text x="64.3" y="172.4">OUT_2</text>
<text x="65.8" y="174">OUT</text>
<text x="71.4" y="171.7">7</text>
<text x="71.4" y="173.3">8</text>
</g>
<g font-size="1.2" fill="#c90d0c">
<text x="68" y="58.6" transform="rotate(-90 68 58.6)">+</text>
<text x="68" y="69.6" transform="rotate(-90 68 69.6)">+</text>
</g>
<g font-size="1.2" fill="#808080">
<text x="64.7" y="60.2" transform="rotate(-90 64.7 60.2)">C4</text>
<text x="70" y="61.5" transform="rotate(-90 70 61.5)">47 µF</text>
<text x="64.7" y="71.2" transform="rotate(-90 64.7 71.2)">C5</text>
<text x="70" y="72.5" transform="rotate(-90 70 72.5)">47 µF</text>
</g>
</svg>
